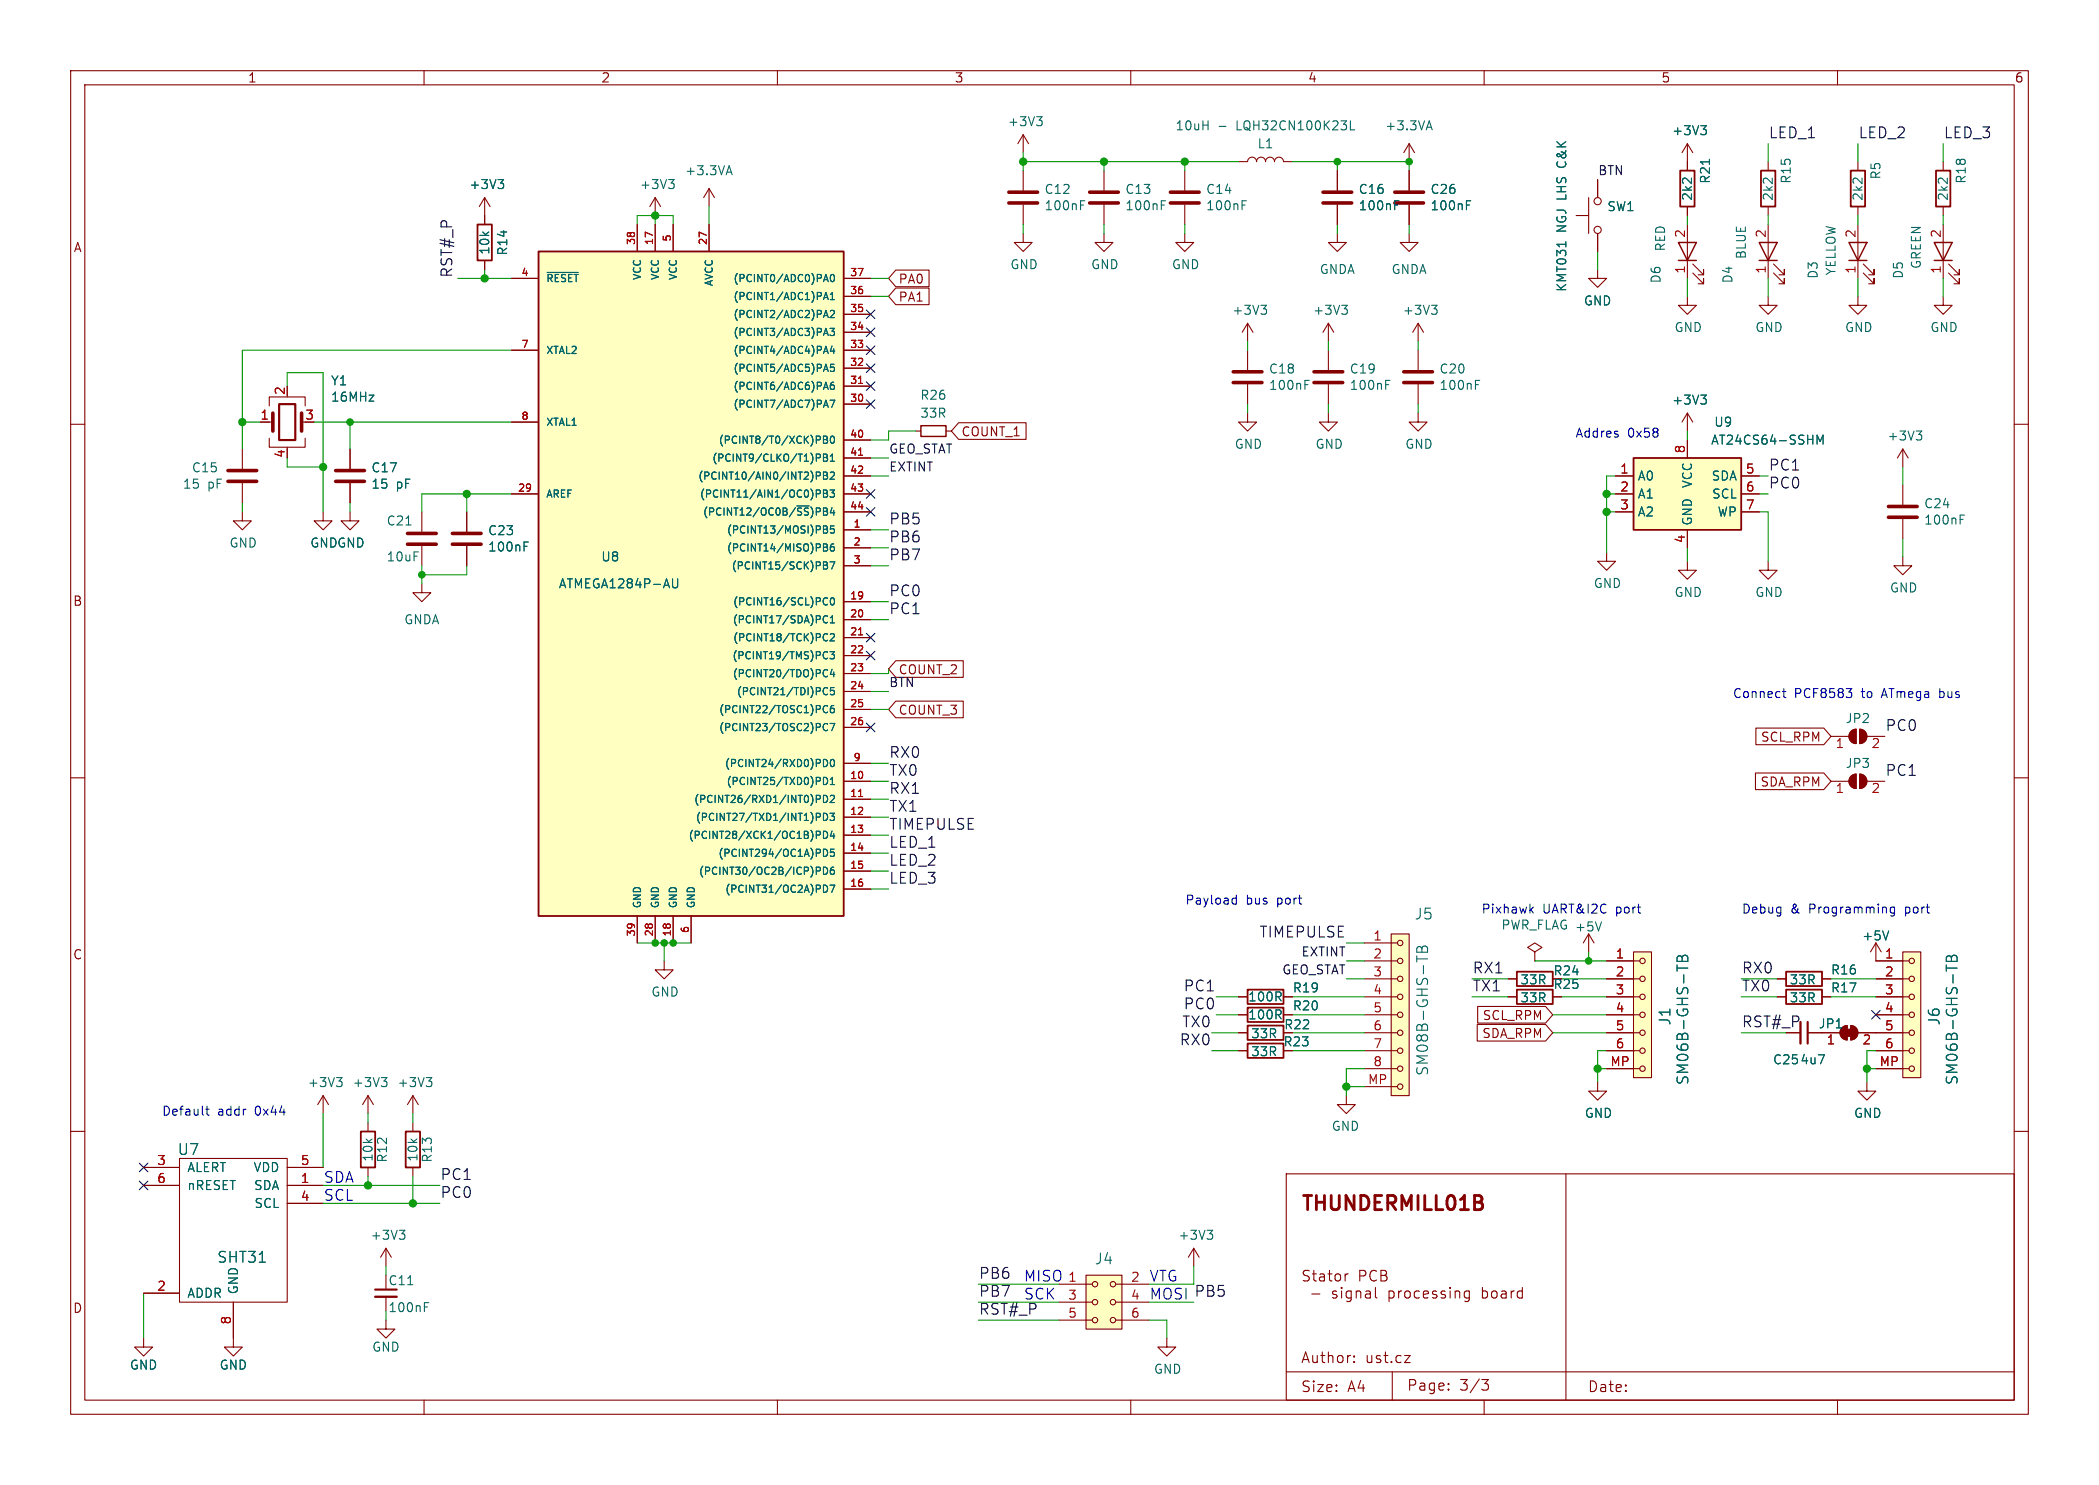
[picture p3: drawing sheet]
<svg xmlns="http://www.w3.org/2000/svg" width="297mm" height="210mm" viewBox="0 0 297 210" stroke-linecap="round" stroke-linejoin="round" font-family="sans-serif">
<g fill="none" stroke="#840000" stroke-width=".15">
<path d="M10 10h277v190h-277zM12 12h273v186h-273zM60 10v2M110 10v2M144.8 19.1l-.8 1.2M144.8 19.1v2.5M144.8 19.1l.7 1.2M160 10v2M210 10v2M260 10v2M68.6 27.9l-.8 1.3M68.6 27.9v3.9"/>
<path d="M68.6 36.8v1.3M68.6 27.9l.7 1.3M72.4 39.4h3.8M90.2 31.8v3.8M92.7 27.9l-.8 1.3M92.7 27.9v2.6M92.7 31.8v3.8M92.7 27.9l.8 1.3M95.2 31.8v3.8M100.3 26.7l-.7 1.2M100.3 26.7v2.5M100.3 31.8v3.8"/>
<path d="M100.3 26.7l.8 1.2M119.4 39.4h3.8M126.7 38.2h4.8v2.3h-4.8l-1-1.1zM144.8 33v1.3h1.2l-1.2 1.3-1.3-1.3h1.3M144.8 24.1v2.8M144.8 29v2.8M156.2 33v1.3h1.3l-1.3 1.3-1.3-1.3h1.3M156.2 24.1v2.8M156.2 29v2.8M167.6 33v1.3h1.3l-1.3 1.3-1.2-1.3h1.2M167.6 24.1v2.8M167.6 29v2.8"/>
<path d="M175.3 22.9h1.2a.64 .64 0 0 1 .7-.7 .64 .64 0 0 1 .6 .7 .64 .64 0 0 1 .6-.7 .64 .64 0 0 1 .7 .7 .64 .64 0 0 1 .6-.7 .64 .64 0 0 1 .6 .7 .64 .64 0 0 1 .7-.7 .64 .64 0 0 1 .6 .7h1.3M189.2 33v1.3h1.3l-1.3 1.3-1.2-1.3h1.2M189.2 24.1v2.8M189.2 29v2.8M199.4 33v1.3h1.3l-1.3 1.3-1.3-1.3h1.3M199.4 20.3l-.8 1.3M199.4 20.3v2.6M199.4 24.1v2.8M199.4 29v2.8M199.4 20.3l.8 1.3M223 30.5h1.8M224.8 27.9v5.1"/>
<path d="M226.1 38.1v1.3h1.2l-1.2 1.2-1.3-1.2h1.3M226.1 25.4v2.5M226.1 33v2.6M238.8 20.3v3.8M238.8 29.2v1.3M238.8 31.8v7.6M238.8 20.3l-.8 1.3M238.8 20.3l.7 1.3M239.5 38.6l1.5 1.5v-.7v.7h-.7M239.5 37.3l1.5 1.6v-.8v.8h-.7M250.2 22.9v1.2M250.2 29.2v1.3"/>
<path d="M250.2 31.8v7.6M251 38.6l1.5 1.5v-.7v.7h-.8M251 37.3l1.5 1.6v-.8v.8h-.8M262.9 22.9v1.2M262.9 29.2v1.3M262.9 31.8v7.6M263.7 38.6l1.5 1.5v-.7v.7h-.8M263.7 37.3l1.5 1.6v-.8v.8h-.8M275 22.9v1.2M275 29.2v1.3M275 31.8v7.6M275.7 38.6l1.5 1.5v-.7v.7h-.7"/>
<path d="M275.7 37.3l1.5 1.6v-.8v.8h-.7M10 60h2M36.8 59.7h1.8M38.1 57.4v-1.3h5.1v1.3M72.4 49.5h3.8M72.4 59.7h3.8M119.4 57.2h3.8M119.4 54.6h3.8M119.4 52.1h3.8M119.4 49.5h3.8M119.4 47h3.8M119.4 44.5h3.8"/>
<path d="M119.4 41.9h3.8M126.7 40.7h4.8v2.4h-4.8l-1-1.2zM135.6 59.8h9.6v2.3h-9.6l-1-1.1zM176.5 58.4v1.3h1.3l-1.3 1.3-1.2-1.3h1.2M176.5 45.7l-.7 1.3M176.5 45.7v2.6M176.5 49.5v2.8M176.5 54.4v2.8M176.5 45.7l.8 1.3M188 58.4v1.3h1.2l-1.2 1.3-1.3-1.3h1.3M188 45.7l-.8 1.3M188 45.7v2.6"/>
<path d="M188 49.5v2.8M188 54.4v2.8M188 45.7l.7 1.3M200.7 58.4v1.3h1.2l-1.2 1.3-1.3-1.3h1.3M200.7 45.7l-.8 1.3M200.7 45.7v2.6M200.7 49.5v2.8M200.7 54.4v2.8M200.7 45.7l.7 1.3M238.8 41.9v1.3h1.2l-1.2 1.3-1.3-1.3h1.3M238.8 58.4v2.6M238.8 58.4l-.8 1.3"/>
<path d="M238.8 58.4l.7 1.3M250.2 41.9v1.3h1.3l-1.3 1.3-1.3-1.3h1.3M262.9 41.9v1.3h1.3l-1.3 1.3-1.3-1.3h1.3M275 41.9v1.3h1.2l-1.2 1.3-1.3-1.3h1.3M285 60h2M34.3 72.4v1.3h1.3l-1.3 1.2-1.3-1.2h1.3M34.3 63.5v2.8M34.3 68.3v2.8M38.1 62v1.2h5.1v-1.2M40.6 63.2v.3M45.7 72.4v1.3h1.3l-1.3 1.2-1.3-1.2h1.3M49.5 72.4v1.3h1.3l-1.3 1.2-1.2-1.2h1.2"/>
<path d="M49.5 63.5v2.8M49.5 68.3v2.8M59.7 72.4v2.8M59.7 77.2v2.8M66 72.4v2.8M66 77.2v2.8M72.4 69.9h3.8M119.4 67.3h3.8M119.4 69.9h3.8M119.4 72.4h3.8M119.4 74.9h3.8M119.4 77.5h3.8"/>
<path d="M119.4 62.2h3.8M119.4 64.8h3.8M129.5 61h.8M133.9 61h.7M227.3 78.1v1.3h1.3l-1.3 1.2-1.2-1.2h1.2M228.6 67.3h2.5M228.6 69.9h2.5M228.6 72.4h2.5M238.8 79.4v1.2h1.2l-1.2 1.3-1.3-1.3h1.3M238.8 62.2v2.6M238.8 74.9v2.6M246.4 67.3h2.5"/>
<path d="M246.4 69.9h2.5M246.4 72.4h2.5M250.2 79.4v1.2h1.3l-1.3 1.3-1.3-1.3h1.3M269.2 78.7v1.3h1.3l-1.3 1.3-1.2-1.3h1.2M269.2 63.5v2.5M269.2 68.6v2.8M269.2 73.4v2.8M269.2 63.5l-.7 1.3M269.2 63.5l.8 1.3M59.7 82.6v1.2h1.3l-1.3 1.3-1.3-1.3h1.3M119.4 85.1h3.8M119.4 87.6h3.8"/>
<path d="M119.4 90.2h3.8M119.4 92.7h3.8M119.4 95.3h3.8M119.4 97.8h3.8M119.4 80h3.8M126.7 99.2h9.6v2.3h-9.6l-1-1.2zM126.7 93.4h9.6v2.4h-9.6l-1-1.2zM10 110h2M119.4 110.5h3.8M119.4 113h3.8M119.4 115.6h3.8M119.4 118.1h3.8"/>
<path d="M119.4 100.3h3.8M119.4 102.9h3.8M119.4 108h3.8M248.4 109.3h9.7l1 1.2-1 1.2h-9.7zM248.5 103h9.6l1 1.1-1 1.2h-9.6zM259.1 110.5h2.5M259.1 104.1h2.5M262 109.7l.6-.2v2a1.02 1.02 0 0 1-.9-.6 1.02 1.02 0 0 1 .3-1.2zM262 103.4l.6-.3v2.1a1.02 1.02 0 0 1-.9-.7 1.02 1.02 0 0 1 .3-1.1zM263.1 109.5a1.02 1.02 0 0 1 1.1 1 1.02 1.02 0 0 1-1.1 1zM263.1 103.1a1.02 1.02 0 0 1 1.1 1 1.02 1.02 0 0 1-1.1 1.1zM264.2 110.5h2.5"/>
<path d="M264.2 104.1h2.5M285 110h2M90.2 129.5v3.9M92.7 129.5v3.9M94 135.9v1.3h1.2l-1.2 1.2-1.3-1.2h1.3M95.2 129.5v3.9M97.8 129.5v3.9M119.4 120.7h3.8M119.4 123.2h3.8M119.4 125.7h3.8M193 138.4h4.7M193 135.9h4.7"/>
<path d="M193 133.4h4.7M196.8 132.1h2.6v22.8h-2.6zM213.4 138.4h1.2M217.2 134.6l1-.6-1-.6-1 .6 1 .6v1.3M217.2 135.9h.1M224.8 132.1l-.8 1.3M224.8 132.1v2.5M224.8 132.1l.8 1.3M227.3 138.4h4.7M227.3 135.9h4.7M231.1 134.6h2.6v17.8h-2.6zM251.5 138.4h1.2"/>
<path d="M257.8 138.4h1.3M265.4 138.4h4.7M265.4 133.4v2.5h4.7M265.4 133.4l-.7 1.2M265.4 133.4l.8 1.2M269.2 134.6h2.6v17.8h-2.6zM10 160h2M45.7 154.9l-.7 1.3M45.7 154.9v2.6M45.7 154.9l.8 1.3M52.1 154.9v2.6M52.1 158.8v1.2"/>
<path d="M52.1 154.9l-.8 1.3M52.1 154.9l.7 1.3M58.4 154.9l-.7 1.3M58.4 154.9v2.6M58.4 158.8v1.2M58.4 154.9l.8 1.3M175.3 141h1.2M175.3 148.6h1.2M175.3 146.1h1.2M175.3 143.5h1.2M181.6 141h1.3M181.6 143.5h1.3"/>
<path d="M190.5 154.9v1.3h-1.3l1.3 1.3 1.3-1.3h-1.3M193 141h4.7M193 153.7h4.7M193 151.1h4.7M193 148.6h4.7M193 146.1h4.7M193 143.5h4.7M209 144.9h9.7l1 1.2-1 1.1h-9.7zM209.1 142.3h9.6l1 1.2-1 1.2h-9.6zM213.4 141h1.2M219.7 141h1.3M226.1 153v1.3h1.2l-1.2 1.3-1.3-1.3h1.3"/>
<path d="M227.3 141h4.7M227.3 151.1h4.7M227.3 148.6h4.7M227.3 146.1h4.7M227.3 143.5h4.7M251.5 141h1.2M255.8 146.1h2M257.8 141h1.3M260.7 145.3l.7-.3v2.1a1.02 1.02 0 0 1-1-.7 1.02 1.02 0 0 1 .3-1.1zM261.9 145a1.02 1.02 0 0 1 1 1.1 1.02 1.02 0 0 1-1 1zM262.9 146.1h7.2M264.2 153v1.3h1.2l-1.2 1.3-1.3-1.3h1.3"/>
<path d="M265.4 141h4.7M265.4 151.1h4.7M265.4 148.6h4.7M265.4 143.5h4.7M285 160h2M20.3 167.6h5.1M20.3 165.1h5.1M25.4 163.8h15.2v20.4h-15.2zM40.6 167.6h5.1M40.6 165.1h5.1M40.6 170.2h5.1M52.1 165.1v1.3"/>
<path d="M54.6 176.5v2.6M54.6 176.5l-.8 1.3M54.6 176.5l.8 1.3M58.4 165.1v1.3M168.9 176.5l-.8 1.3M168.9 176.5v2.6M168.9 176.5l.8 1.3M182 166h103v32h-103zM185.3 179.7h-.3h-.5a.36 .36 0 0 0-.1 .4 .36 .36 0 0 0 .3 .3h.3M185.9 179.7v1.2M188.1 179.7v1.2M194.8 179.8a.6 .6 0 0 0-.8 0 .6 .6 0 0 0-.2 .7"/>
<path d="M221.6 166v32M20.3 189.2v1.3h1.3l-1.3 1.3-1.3-1.3h1.3M20.3 182.9h5.1M33 184.2v6.3h1.3l-1.3 1.3-1.3-1.3h1.3M54.6 186.7v1.3h1.3l-1.3 1.2-1.3-1.2h1.3M54.6 183.4v2M60 198v2M110 198v2M149.9 186.7h4.7M149.9 184.2h4.7M149.9 181.6h4.7M153.7 180.3h5v7.7h-5z"/>
<path d="M157.9 186.7h4.7M157.9 184.2h4.7M157.9 181.6h4.7M160 198v2M165.1 189.2v1.3h1.3l-1.3 1.3-1.3-1.3h1.3M182 194h103M185.7 180.2h.6M186.8 180.2h.1h.4l.1 1M187.9 180.2h.6M188.9 180.4a.41 .41 0 0 1 .4-.3 .41 .41 0 0 1 .4 .3M189.2 183.4l-.2 .2-.5-.1M189.8 182.6v1"/>
<path d="M190.3 180.2v1M190.8 180.2h-.3l-.2 .2M191.2 182.6h-.4l-.3 .3v.4l.1 .2 .2 .1 .4-.1M191.2 182.6v1.2a.41 .41 0 0 1-.7 .2M191.6 192.6h.1l-.1 .1M191.6 192.6h-.1l.1 .1M191.6 191.8v.1M191.6 192.6v.1M191.6 191.8h.1l-.1 .1M191.6 191.8h-.1l.1 .1M191.9 182.6v1M192.5 182.8v.8"/>
<path d="M193 180.4a.41 .41 0 0 0 .3-.4 .41 .41 0 0 0-.3-.3h-.6v1.5M193.2 183.4l.2 .2 .5-.1M193.9 182.8v.8M194.6 183.4l.2 .2M195.4 180.4h.5M195.9 180.4l.1-.1a.36 .36 0 0 0 .2-.4 .36 .36 0 0 0-.3-.2h-.5v1.5M195.9 180.4h.2M196.5 182.6v1.5M197 182.6l.3 .3v.4l-.3 .3-.5-.1M197 194v4M197.9 182.6v1M198.3 182.6h-.3l-.1 .3"/>
<path d="M198.7 191.7h.8l-.8 1h.8M198.8 182.7a.41 .41 0 0 1 .4-.1 .41 .41 0 0 1 .3 .3v.4a.41 .41 0 0 1-.3 .3 .41 .41 0 0 1-.4-.3zM200.8 182.6h-.4l-.3 .3v.4l.2 .2 .1 .1 .4-.1M201.9 182.6h-.3l-.2 .2 .1 .7 .4 .1M202.1 182.9l-.7 .2M205 196.5v.1M205 195.7v.1M207.9 183.8a.41 .41 0 0 1-.6 .2M209.7 195.1h.9l-.5 .6a.41 .41 0 0 1 .5 .3v.3l-.1 .2-.6 .1M209.8 182.1v1.5M209.8 183.5l.1 .1M209.9 182.6h-.1"/>
<path d="M210 198v2M260 198v2"/>
<circle cx="226.1" cy="28.4" r=".51"/>
<circle cx="226.1" cy="32.5" r=".51"/>
<circle cx="198.1" cy="133.4" r=".38"/>
<circle cx="198.1" cy="138.4" r=".38"/>
<circle cx="198.1" cy="135.9" r=".38"/>
<circle cx="232.4" cy="135.9" r=".38"/>
<circle cx="232.4" cy="138.4" r=".38"/>
<circle cx="270.5" cy="138.4" r=".38"/>
<circle cx="270.5" cy="135.9" r=".38"/>
<circle cx="198.1" cy="146.1" r=".38"/>
<circle cx="198.1" cy="141" r=".38"/>
<circle cx="198.1" cy="151.1" r=".38"/>
<circle cx="198.1" cy="143.5" r=".38"/>
<circle cx="198.1" cy="148.6" r=".38"/>
<circle cx="198.1" cy="153.7" r=".38"/>
<circle cx="232.4" cy="151.1" r=".38"/>
<circle cx="232.4" cy="148.6" r=".38"/>
<circle cx="232.4" cy="146.1" r=".38"/>
<circle cx="232.4" cy="141" r=".38"/>
<circle cx="232.4" cy="143.5" r=".38"/>
<circle cx="270.5" cy="146.1" r=".38"/>
<circle cx="270.5" cy="141" r=".38"/>
<circle cx="270.5" cy="151.1" r=".38"/>
<circle cx="270.5" cy="148.6" r=".38"/>
<circle cx="270.5" cy="143.5" r=".38"/>
<circle cx="154.9" cy="186.7" r=".38"/>
<circle cx="154.9" cy="181.6" r=".38"/>
<circle cx="154.9" cy="184.2" r=".38"/>
<circle cx="157.5" cy="186.7" r=".38"/>
<circle cx="157.5" cy="181.6" r=".38"/>
<circle cx="157.5" cy="184.2" r=".38"/>
</g>
<g fill="none" stroke="#006464" stroke-width=".15">
<path d="M146.7 16.5h.8l-.5 .5M147.2 17l.3 .2v.3l-.3 .3M172.5 17.9h1M191.1 17.1v1.3h.6M201.9 18h.6M202.2 17.1l.5 1.3M240.7 17.8h.7l-.4 .5M241.2 18.3l.2 .2v.3l-.2 .2M70.5 25.4h.8l-.5 .5M71 25.9l.3 .2v.3l-.3 .3M77.4 38.5h4.4M94.6 25.4h.8l-.4 .5"/>
<path d="M95.1 25.9l.3 .2v.3l-.3 .3M102.9 24.3h.6M103.2 23.4l.4 1.3M116.6 39.5h.5M116.9 38.8l.3 1M117.6 38.9l.1-.1a.54 .54 0 0 1 .4 .5 .54 .54 0 0 1-.4 .5 .68 .68 0 0 1-.1-.9zM152.9 29h.4M152.9 28.4h.6M164.3 29h.4M164.3 28.4h.6M175.8 29h.4M175.8 28.4h.6"/>
<path d="M197.3 29h.5M197.3 28.4h.6M207.5 29h.4M207.5 28.4h.6M221.6 34.2v.7M241.9 22.5v.8M116.5 42.4l.4-1 .3 1M116.6 57.3h.5M116.6 54.8h.5M116.6 52.2h.5M116.6 49.7h.5M116.6 47.2h.5"/>
<path d="M116.6 44.6h.5M116.6 42.1h.5M116.9 56.6l.3 1M116.9 54.1l.3 1M116.9 51.5l.3 1M116.9 49l.3 1M116.9 46.4l.3 1.1M116.9 43.9l.3 1M117.4 46.4h.7l-.4 .4 .3 .1v.5l-.1 .1-.5-.1M117.4 56.6h.7l-.4 1M117.5 44l.4-.1 .2 .3-.7 .7h.7M117.5 41.6l.3-.2v1"/>
<path d="M117.5 42.4h.6M117.7 48.9l-.2 .8h.6M118 54.1h-.3a.68 .68 0 0 0 0 1l.3-.1 .1-.4-.2-.2-.3 .1-.1 .1M118 49.3v.7M118 51.5h-.5v.5l.1-.1 .4 .1 .1 .1-.1 .3-.1 .1-.4-.1M178.4 43.2h.8l-.4 .5M179 43.7l.2 .2v.3l-.2 .2M184.6 54.4h.5M184.6 53.8h.6M189.9 43.2h.7l-.4 .5M190.4 43.7l.2 .2v.3l-.2 .2M196.1 54.4h.4"/>
<path d="M196.1 53.8h.6M202.6 43.2h.7l-.4 .5M203.1 43.7l.2 .2v.3l-.2 .2M208.8 54.4h.4M208.8 53.8h.6M240.7 55.9h.7l-.4 .5M241.2 56.4l.2 .2v.3l-.2 .2M57.4 74.2h.8M74.2 77.3h.4M74.2 76.7h.6M112.8 71.6h1.7M115.5 64.2h.4l.2 .2-.1 .3h-.5"/>
<path d="M115.5 66.8h.4l.2 .1-.1 .3-.5 .1M115.5 69.3h.4l.2 .2-.1 .3h-.5M116 61.7l.1 .2-.1 .3M116.5 61.7h.4l.2 .2-.2 .3 .2 .1v.2l-.2 .2h-.4zM116.5 64.2h.4l.2 .2-.2 .3 .2 .1v.2l-.2 .2h-.4zM116.5 66.8h.4l.2 .1-.2 .3 .2 .1v.3l-.2 .2h-.4zM116.5 69.3h.4l.2 .2-.2 .3 .2 .1v.2l-.2 .2h-.4zM116.5 74.4l.5 .1 .1 .2-.2 .2M116.5 76.9l.5 .1 .1 .2-.2 .2M116.5 79.5l.5 .1 .1 .1-.2 .2M116.5 74.9h.4M116.5 77.4h.4"/>
<path d="M116.5 79.9h.4M116.5 62.2h.4M116.5 64.7h.4M116.5 67.2h.4M116.5 69.8h.4M116.9 74.9l.2 .2v.2l-.6 .1M116.9 77.4l.2 .2v.2l-.6 .1M116.9 79.9l.2 .2v.3l-.6 .1M117.4 69.3h.7l-.4 .4 .3 .1v.4l-.1 .1-.5-.1M117.4 79.5h.7l-.4 1M117.5 66.9l.4-.1 .2 .2-.7 .8h.7M117.5 64.5l.3-.3v1"/>
<path d="M117.5 65.2h.6M117.6 61.7h.1a.54 .54 0 0 1 .4 .5 .54 .54 0 0 1-.4 .5 .68 .68 0 0 1-.1-1zM117.7 71.8l-.2 .7h.6M118 76.9l-.3 .1a.68 .68 0 0 0 0 .9l.3-.1 .1-.3-.2-.2-.3 .1-.1 .1M118 72.2v.7M118 74.4h-.5v.5l.1-.1h.4l.1 .2-.1 .3-.1 .1-.4-.1M257.1 62.8v-1.3l.4 .9 .5-.9v1.3M271.1 61h.8l-.4 .4M271.7 61.4l.2 .3v.3l-.2 .2M277.4 73.4h.4M277.4 72.8h.6M95.2 81.9v1l.2 .2h.4l.1-.2v-1"/>
<path d="M116.6 87.9l.2 .2 .3-.1M116.7 84.6l.2-.1 .2 .1M116.7 89.7l.2-.1 .2 .1M116.7 97.3l.2-.1 .2 .1M116.7 99.8h.2l.2 .1M116.8 92.2l.3 .1M116.8 94.7l.3 .1M117.1 85.5l-.2 .1-.2-.1M117.1 87.2l-.3-.1-.2 .1M117.1 90.5l-.2 .1h-.2M117.1 93.1l-.3 .1M117.1 95.6l-.3 .1"/>
<path d="M117.1 98.2l-.2 .1-.2-.1M117.4 92.2h.7l-.4 .3 .3 .1v.5l-.1 .1-.5-.1M117.5 89.7l.4-.1 .2 .3-.7 .7h.7M117.5 87.4l.3-.3v1M117.5 88.1h.6M117.6 84.6l.1-.1a.54 .54 0 0 1 .4 .5 .54 .54 0 0 1-.4 .6 .68 .68 0 0 1-.1-1zM117.7 94.6l-.2 .8h.6M118 99.8h-.3a.68 .68 0 0 0 0 1l.3-.1 .1-.3-.2-.2h-.3l-.1 .2M118 95v.7M118 97.2h-.5v.5l.1-.1 .4 .1 .1 .1-.1 .4-.1 .1-.4-.1M115.5 112.5h.4l.2 .2-.1 .3h-.5M115.5 115h.4l.2 .2-.1 .3h-.5"/>
<path d="M115.5 117.6h.4l.2 .1-.1 .3-.5 .1M116.5 107.4a.51 .51 0 0 1 .6 .5 .51 .51 0 0 1-.6 .5M116.5 109.9a.51 .51 0 0 1 .6 .5 .51 .51 0 0 1-.6 .6zM116.5 112.5a.51 .51 0 0 1 .6 .5 .51 .51 0 0 1-.6 .5zM116.5 115a.51 .51 0 0 1 .6 .5 .51 .51 0 0 1-.6 .5zM116.5 117.6a.51 .51 0 0 1 .6 .5 .51 .51 0 0 1-.6 .5zM116.7 102.4l.2-.1 .2 .1M117.1 100.7l-.2 .1-.2-.1M117.1 103.2l-.2 .1h-.2M117.4 115h.7l-.4 .4 .3 .1v.4l-.1 .1-.5-.1M117.4 102.3h.7l-.4 1M117.5 112.6l.4-.1 .2 .3-.7 .7h.7"/>
<path d="M117.5 111h.6M117.5 110.2l.3-.3v1.1M117.6 107.4h.1a.54 .54 0 0 1 .4 .5 .54 .54 0 0 1-.4 .5 .68 .68 0 0 1-.1-1zM117.7 117.5l-.2 .7h.6M118 117.9v.7M115.5 122.6h.4l.2 .2-.1 .3-.5 .1M116.5 120.1a.51 .51 0 0 1 .6 .5 .51 .51 0 0 1-.6 .5zM116.5 122.6a.51 .51 0 0 1 .6 .5 .51 .51 0 0 1-.6 .6zM116.5 125.2a.51 .51 0 0 1 .6 .5 .51 .51 0 0 1-.6 .5M117.4 125.2h.7l-.4 1M118 122.6l-.3 .1a.68 .68 0 0 0 0 1l.3-.1 .1-.4-.2-.2-.3 .1-.1 .1M118 120.1h-.5v.5l.1-.1h.4l.1 .2-.1 .3-.1 .1-.4-.1"/>
<path d="M200.5 135.2v.8M200.5 135.6h1.5M200.5 134a.36 .36 0 0 1 .4-.1 .36 .36 0 0 1 .3 .3 .41 .41 0 0 1 .4-.4 .41 .41 0 0 1 .4 .3v.6h-1.5zM201.2 134.2v.5M226.6 130.4l-.4 1.3M237.3 136.5v.8M237.3 136.9h1.5M237.4 135.3a.36 .36 0 0 1 .3-.1 .36 .36 0 0 1 .3 .3 .41 .41 0 0 1 .4-.4 .41 .41 0 0 1 .4 .3v.6h-1.5zM238 135.5v.5M267.2 131.7l-.4 1.2M275.4 136.9h1.5M275.4 136.5v.8"/>
<path d="M275.5 135.3a.36 .36 0 0 1 .3-.1 .36 .36 0 0 1 .3 .3 .41 .41 0 0 1 .4-.4 .41 .41 0 0 1 .4 .3v.6h-1.5zM276.1 135.5v.5M47.6 152.4h.8l-.4 .5M48.2 152.9l.2 .2v.3l-.2 .3M54 152.4h.7l-.4 .5M54.5 152.9l.2 .2v.3l-.2 .3M60.3 152.4h.8l-.4 .5M60.9 152.9l.2 .2v.3l-.2 .3M56.5 174h.8l-.4 .5M57 174.5l.3 .2v.3l-.3 .3M170.8 174h.8l-.4 .5M171.3 174.5l.3 .2v.3l-.3 .3"/>
<path d="M57.7 181.7h.7M60.1 184.8h.4M60.1 184.2h.6"/>
</g>
<g fill="none" stroke="#840000" stroke-width=".51">
<path d="M142.7 28.7h4.1M142.7 27.2h4.1M154.2 28.7h4M154.2 27.2h4M165.6 28.7h4.1M165.6 27.2h4.1M187.2 28.7h4.1M187.2 27.2h4.1M197.4 28.7h4M197.4 27.2h4M38.6 58.4v2.6M42.7 58.4v2.6"/>
<path d="M174.5 54.1h4.1M174.5 52.6h4.1M185.9 54.1h4.1M185.9 52.6h4.1M198.6 54.1h4.1M198.6 52.6h4.1M32.3 68.1h4M32.3 66.5h4M47.5 68.1h4.1M47.5 66.5h4.1M57.7 77h4M57.7 75.4h4"/>
<path d="M64 77h4.1M64 75.4h4.1M267.2 73.2h4.1M267.2 71.6h4.1"/>
</g>
<g fill="none" stroke="#840000" stroke-width=".25">
<path d="M67.6 31.8h2v5h-2zM76.2 35.6h43.2v93.9h-43.2zM237.7 24.1h2.1v5.1h-2.1zM249.2 24.1h2v5.1h-2zM261.9 24.1h2v5.1h-2zM273.9 24.1h2.1v5.1h-2.1zM231.1 64.8h15.3v10.1h-15.3zM176.5 140h5.1v2h-5.1zM214.6 140h5.1v2h-5.1zM214.6 137.4h5.1v2h-5.1zM252.7 140h5.1v2h-5.1zM252.7 137.4h5.1v2h-5.1z"/>
<path d="M176.5 142.5h5.1v2h-5.1zM176.5 147.6h5.1v2h-5.1zM176.5 145h5.1v2.1h-5.1zM51.1 160h2v5.1h-2zM57.4 160h2v5.1h-2z"/>
</g>
<path d="M254.8 144.5v3.1M53.1 183.4h3" fill="none" stroke="#840000" stroke-width=".33"/>
<path d="M39.5 57.2h2.3v5h-2.3zM255.8 144.5v3.1M53.1 182.4h3" fill="none" stroke="#840000" stroke-width=".3"/>
<path d="M237.5 34.3h2.5l-1.2 2.5zM237.5 36.8h2.5M248.9 34.3h2.6l-1.3 2.5zM248.9 36.8h2.6M261.6 34.3h2.6l-1.3 2.5zM261.6 36.8h2.6M273.7 34.3h2.5l-1.2 2.5zM273.7 36.8h2.5M130.3 60.2h3.6v1.5h-3.6z" fill="none" stroke="#840000" stroke-width=".2"/>
<g fill="#ffffc2" stroke="#ffffc2" stroke-width=".14">
<path d="M153.7 180.3h5v7.7h-5z"/>
<path d="M196.8 132.1h2.6v22.8h-2.6z"/>
<path d="M231.1 134.6h2.6v17.8h-2.6z"/>
<path d="M231.1 64.8h15.3v10.1h-15.3z"/>
<path d="M269.2 134.6h2.6v17.8h-2.6z"/>
<path d="M76.2 35.6h43.2v93.9h-43.2z"/>
</g>
<g fill="#840000" stroke="#840000" stroke-width=".15">
<path d="M262 109.7l.6-.2v2a1.02 1.02 0 0 1-.9-.6 1.02 1.02 0 0 1 .3-1.2z"/>
<path d="M263.1 109.5a1.02 1.02 0 0 1 1.1 1 1.02 1.02 0 0 1-1.1 1z"/>
<path d="M261.1 145.5h1v1.1h-1z"/>
<path d="M260.7 145.3l.7-.3v2.1a1.02 1.02 0 0 1-1-.7 1.02 1.02 0 0 1 .3-1.1z"/>
<path d="M261.9 145a1.02 1.02 0 0 1 1 1.1 1.02 1.02 0 0 1-1 1z"/>
<path d="M262 103.4l.6-.3v2.1a1.02 1.02 0 0 1-.9-.7 1.02 1.02 0 0 1 .3-1.1z"/>
<path d="M263.1 103.1a1.02 1.02 0 0 1 1.1 1 1.02 1.02 0 0 1-1.1 1.1z"/>
</g>
<path d="M121.5 54.2h.6M121.5 64.4h.6M121.5 89.8h.6M121.5 112.6h.6" fill="none" stroke="#a90000" stroke-width=".15"/>
<g fill="none" stroke="#0000c2" stroke-width=".15">
<path d="M252.2 97.8h.5M252.4 97.4v1.1l.1 .1h.2M261.2 97.4h.8l-.4 .5M261.9 97.9l.1 .2v.3l-.1 .2M174.5 127.8h.4M174.5 127.1h.4M174.9 126.6v1.3M216.6 128.6l.4 .5M217 128.3l-.5 .5M268.1 128.3v1l-.3 .2h-.3M268.1 128.3h-.4l-.2 .2v.4l.1 .2h.5M29.1 156.9h.5"/>
<path d="M29.3 156.4v1.1l.1 .1 .2 .1"/>
</g>
<g fill="none" stroke="#009600" stroke-width=".15">
<path d="M64.8 39.4h7.6M68.6 38.1v1.3M90.2 31.8v-1.3h5v1.3M92.7 30.5v1.3M100.3 29.2v2.6M123.2 39.4h2.5M144.8 21.6v2.5M144.8 31.8v1.2M144.8 22.9h30.5M156.2 22.9v1.2M156.2 31.8v1.2M167.6 22.9v1.2"/>
<path d="M167.6 31.8v1.2M182.9 22.9h16.5v1.2M189.2 22.9v1.2M189.2 31.8v1.2M199.4 31.8v1.2M226.1 35.6v2.5M238.8 30.5v1.3M238.8 39.4v2.5M250.2 20.3v2.6M250.2 30.5v1.3M250.2 39.4v2.5M262.9 20.3v2.6"/>
<path d="M262.9 30.5v1.3M262.9 39.4v2.5M275 20.3v2.6M275 30.5v1.3M275 39.4v2.5M34.3 59.7h2.5M40.6 54.6v-1.9h5.1v19.7M44.4 59.7h28M49.5 59.7v3.8M72.4 49.5h-38.1v14M123.2 41.9h2.5M176.5 48.3v1.2"/>
<path d="M176.5 57.2v1.2M188 48.3v1.2M188 57.2v1.2M200.7 48.3v1.2M200.7 57.2v1.2M34.3 71.1v1.3M40.6 64.8v1.2h5.1M49.5 71.1v1.3M66 69.9v2.5M72.4 69.9h-12.7v2.5M123.2 67.3h2.5M123.2 74.9h2.5"/>
<path d="M123.2 64.8h2.5M123.2 77.5h2.5M129.5 61h-3.8v1.2h-2.5M227.3 69.9h1.3M227.3 72.4h1.3M228.6 67.3h-1.3v10.8M238.8 61v1.2M238.8 77.5v1.9M248.9 69.9h1.3M248.9 72.4h1.3v7M248.9 67.3h1.3M269.2 66v2.6"/>
<path d="M269.2 76.2v2.5M59.7 80v2.6M66 80v1.3h-6.3M123.2 80h2.5M123.2 87.6h2.5M123.2 97.8h2.5M123.2 85.1h2.5M125.7 94.6v.7h-2.5M123.2 113h2.5M123.2 115.6h2.5M123.2 108h2.5M123.2 100.3h2.5"/>
<path d="M123.2 118.1h2.5M123.2 110.5h2.5M90.2 133.4h7.6M94 133.4v2.5M123.2 125.7h2.5M123.2 123.2h2.5M123.2 120.7h2.5M190.5 138.4h2.5M190.5 133.4h2.5M190.5 135.9h2.5M208.3 138.4h5.1M217.2 135.9h10.1"/>
<path d="M221 138.4h6.3M224.8 134.6v1.3M246.4 138.4h5.1M259.1 138.4h6.3M45.7 157.5v7.6M52.1 157.5v1.3M58.4 157.5v1.3M171.4 148.6h3.9M171.4 146.1h3.9M172.1 141h3.2M172.1 143.5h3.2M182.9 141h10.1"/>
<path d="M182.9 148.6h10.1M182.9 146.1h10.1M182.9 143.5h10.1M190.5 153.7h2.5M193 151.1h-2.5v3.8M208.3 141h5.1M219.7 146.1h7.6M219.7 143.5h7.6M221 141h6.3M226.1 151.1h1.2M227.3 148.6h-1.2v4.4M246.4 141h5.1"/>
<path d="M246.4 146.1h6.3M259.1 141h6.3M264.2 151.1h1.2M265.4 148.6h-1.2v4.4M45.7 167.6h16.5M45.7 170.2h16.5M52.1 166.4v1.2M54.6 179.1v1.2M58.4 166.4v3.8M168.9 179.1v2.5h-6.3M20.3 182.9v6.3M54.6 185.4v1.3"/>
<path d="M138.4 186.7h11.5M138.4 184.2h11.5M138.4 181.6h11.5M162.6 186.7h2.5v2.5M162.6 184.2h6.3"/>
</g>
<g fill="none" stroke="#000084" stroke-width=".15">
<path d="M122.6 46.4l1.2 1.2M122.6 43.8l1.2 1.3M122.6 56.5l1.2 1.3M122.6 54l1.2 1.2M122.6 51.5l1.2 1.2M122.6 48.9l1.2 1.2M123.8 46.4l-1.2 1.2M123.8 43.8l-1.2 1.3M123.8 56.5l-1.2 1.3M123.8 54l-1.2 1.2M123.8 51.5l-1.2 1.2M123.8 48.9l-1.2 1.2"/>
<path d="M122.6 71.8l1.2 1.2M122.6 69.2l1.2 1.3M123.8 71.8l-1.2 1.2M123.8 69.2l-1.2 1.3M122.6 89.6l1.2 1.2M122.6 92.1l1.2 1.2M123.8 89.6l-1.2 1.2M123.8 92.1l-1.2 1.2M122.6 102.3l1.2 1.2M123.8 102.3l-1.2 1.2M264.8 142.9l1.2 1.2M266 142.9l-1.2 1.2"/>
<path d="M19.7 164.5l1.2 1.2M19.7 167l1.2 1.2M20.9 164.5l-1.2 1.2M20.9 167l-1.2 1.2"/>
</g>
<g fill="#009600" stroke="#009600" stroke-width=".15">
<circle cx="92.7" cy="30.5" r=".51"/>
<circle cx="68.6" cy="39.4" r=".51"/>
<circle cx="66" cy="69.9" r=".51"/>
<circle cx="34.3" cy="59.7" r=".51"/>
<circle cx="49.5" cy="59.7" r=".46"/>
<circle cx="45.7" cy="66" r=".51"/>
<circle cx="59.7" cy="81.3" r=".46"/>
<circle cx="94" cy="133.4" r=".46"/>
<circle cx="92.7" cy="133.4" r=".46"/>
<circle cx="52.1" cy="167.6" r=".51"/>
<circle cx="58.4" cy="170.2" r=".51"/>
<circle cx="95.2" cy="133.4" r=".46"/>
<circle cx="144.8" cy="22.9" r=".51"/>
<circle cx="156.2" cy="22.9" r=".51"/>
<circle cx="167.6" cy="22.9" r=".51"/>
<circle cx="189.2" cy="22.9" r=".46"/>
<circle cx="199.4" cy="22.9" r=".46"/>
<circle cx="227.3" cy="69.9" r=".51"/>
<circle cx="227.3" cy="72.4" r=".51"/>
<circle cx="264.2" cy="151.1" r=".51"/>
<circle cx="190.5" cy="153.7" r=".51"/>
<circle cx="224.8" cy="135.9" r=".46"/>
<circle cx="226.1" cy="151.1" r=".51"/>
</g>
<text font-size="2.8" fill="#840000" x="184" y="171.8">THUNDERMILL01B</text>
<g font-size="2.1" fill="#0f0f0f">
<text x="250.2" y="19.7">LED_1</text>
<text x="262.9" y="19.7">LED_2</text>
<text x="275" y="19.7">LED_3</text>
<text x="64.1" y="39.4" transform="rotate(-90 64.1 39.4)">RST#_P</text>
<text x="250.2" y="66.7">PC1</text>
<text x="250.2" y="69.2">PC0</text>
<text x="125.7" y="74.3">PB5</text>
<text x="125.7" y="76.8">PB6</text>
<text x="125.7" y="79.4">PB7</text>
<text x="125.7" y="87">PC1</text>
<text x="125.7" y="84.4">PC0</text>
<text x="125.7" y="107.3">RX0</text>
<text x="266.7" y="103.5">PC0</text>
<text x="125.7" y="109.8">TX0</text>
<text x="125.7" y="112.4">RX1</text>
<text x="266.7" y="109.8">PC1</text>
<text x="125.7" y="117.5">TIMEPULSE</text>
<text x="125.7" y="114.9">TX1</text>
<text x="125.7" y="120">LED_1</text>
<text x="125.7" y="122.5">LED_2</text>
<text x="125.7" y="125.1">LED_3</text>
<text x="178.2" y="132.7">TIMEPULSE</text>
<text x="208.3" y="137.8">RX1</text>
<text x="246.4" y="137.8">RX0</text>
<text x="167.4" y="142.9">PC0</text>
<text x="167.4" y="140.3">PC1</text>
<text x="208.3" y="140.3">TX1</text>
<text x="246.4" y="140.3">TX0</text>
<text x="166.9" y="147.9">RX0</text>
<text x="167.2" y="145.4">TX0</text>
<text x="62.2" y="167">PC1</text>
<text x="62.2" y="169.5">PC0</text>
<text x="138.4" y="183.5">PB7</text>
<text x="138.4" y="181">PB6</text>
<text x="138.4" y="186">RST#_P</text>
</g>
<g font-size="2.1" fill="#006464">
<text x="200.1" y="130.2">J5</text>
<text x="236.6" y="145.1" transform="rotate(-90 236.6 145.1)">J1</text>
<text x="274.7" y="145.1" transform="rotate(-90 274.7 145.1)">J6</text>
<text x="202.3" y="152.2" transform="rotate(-90 202.3 152.2)">SM08B-GHS-TB</text>
<text x="239.1" y="153.5" transform="rotate(-90 239.1 153.5)">SM06B-GHS-TB</text>
<text x="277.2" y="153.5" transform="rotate(-90 277.2 153.5)">SM06B-GHS-TB</text>
<text x="25.1" y="163.6">U7</text>
<text x="30.7" y="178.8">SHT31</text>
<text x="154.8" y="179">J4</text>
</g>
<g font-size="2.1" fill="#840000">
<text x="246.4" y="145.4">RST#_P</text>
<text x="184" y="182.7">Stator</text>
<text x="192.1" y="182.7">PCB</text>
<text x="202.3" y="182.7">signal</text>
<text x="210.4" y="182.7">processing</text>
<text x="184" y="193">Author:</text>
<text x="184" y="197.1">Size:</text>
<text x="190.7" y="197.1">A4</text>
<text x="193.2" y="193">ust.cz</text>
<text x="199" y="196.9">Page:</text>
<text x="206.5" y="196.9">3/3</text>
<text x="224.6" y="197.1">Date:</text>
</g>
<g font-size="2.1" fill="#0000c2">
<text x="45.7" y="167.4">SDA</text>
<text x="45.7" y="169.9">SCL</text>
<text x="144.8" y="183.9">SCK</text>
<text x="144.8" y="181.4">MISO</text>
<text x="162.6" y="183.9">MOSI PB5</text>
<text x="162.6" y="181.4">VTG</text>
</g>
<g font-size="1.8" fill="#840000">
<text x="35" y="11.9">1</text>
<text x="85" y="11.9">2</text>
<text x="135" y="11.9">3</text>
<text x="185" y="11.9">4</text>
<text x="235" y="11.9">5</text>
<text x="285" y="11.9">6</text>
<text x="10.3" y="35.9">A</text>
<text x="127.1" y="40.3">PA0</text>
<text x="127.1" y="42.9">PA1</text>
<text x="136" y="61.9">COUNT_1</text>
<text x="10.3" y="85.9">B</text>
<text x="127.1" y="95.6">COUNT_2</text>
<text x="127.1" y="101.3">COUNT_3</text>
<text x="249.1" y="105.1">SCL_RPM</text>
<text x="249" y="111.4">SDA_RPM</text>
<text x="10.3" y="135.9">C</text>
<text x="181.5" y="148.2">R23</text>
<text x="181.6" y="145.8">R22</text>
<text x="209.6" y="147">SDA_RPM</text>
<text x="209.7" y="144.5">SCL_RPM</text>
<text x="257.3" y="145.6">JP1</text>
<text x="10.3" y="185.9">D</text>
</g>
<g font-size="1.8" fill="#006464">
<text x="142.5" y="18.1">+3V3</text>
<text x="166.2" y="18.6">10uH</text>
<text x="175.1" y="18.6">LQH32CN100K23L</text>
<text x="177.8" y="21.2">L1</text>
<text x="195.9" y="18.6">+3.3VA</text>
<text x="221.8" y="23.4" transform="rotate(-90 221.8 23.4)">C&amp;K</text>
<text x="236.5" y="19.3">+3V3</text>
<text x="66.3" y="26.9">+3V3</text>
<text x="90.4" y="26.9">+3V3</text>
<text x="96.8" y="25">+3.3VA</text>
<text x="147.7" y="29.9">100nF</text>
<text x="147.7" y="27.6">C12</text>
<text x="159.1" y="29.9">100nF</text>
<text x="159.1" y="27.6">C13</text>
<text x="170.6" y="29.9">100nF</text>
<text x="170.6" y="27.6">C14</text>
<text x="192.2" y="29.9">100nF</text>
<text x="192.2" y="27.6">C16</text>
<text x="202.3" y="29.9">100nF</text>
<text x="202.3" y="27.6">C26</text>
<text x="239.6" y="28.5" transform="rotate(-90 239.6 28.5)">2k2</text>
<text x="242.2" y="26.1" transform="rotate(-90 242.2 26.1)">R21</text>
<text x="251.1" y="28.5" transform="rotate(-90 251.1 28.5)">2k2</text>
<text x="253.6" y="26.1" transform="rotate(-90 253.6 26.1)">R15</text>
<text x="263.8" y="28.5" transform="rotate(-90 263.8 28.5)">2k2</text>
<text x="266.3" y="25.5" transform="rotate(-90 266.3 25.5)">R5</text>
<text x="275.8" y="28.5" transform="rotate(-90 275.8 28.5)">2k2</text>
<text x="278.4" y="26.1" transform="rotate(-90 278.4 26.1)">R18</text>
<text x="221.8" y="32.9" transform="rotate(-90 221.8 32.9)">NGJ LHS</text>
<text x="227.3" y="30.1">SW1</text>
<text x="235.8" y="35.7" transform="rotate(-90 235.8 35.7)">RED</text>
<text x="69.4" y="36.1" transform="rotate(-90 69.4 36.1)">10k</text>
<text x="72" y="36.2" transform="rotate(-90 72 36.2)">R14</text>
<text x="142.9" y="38.3">GND</text>
<text x="154.3" y="38.3">GND</text>
<text x="165.7" y="38.3">GND</text>
<text x="186.6" y="39">GNDA</text>
<text x="196.8" y="39">GNDA</text>
<text x="221.8" y="41.4" transform="rotate(-90 221.8 41.4)">KMT031</text>
<text x="235.2" y="40.2" transform="rotate(-90 235.2 40.2)">D6</text>
<text x="245.3" y="40.2" transform="rotate(-90 245.3 40.2)">D4</text>
<text x="247.2" y="36.7" transform="rotate(-90 247.2 36.7)">BLUE</text>
<text x="257.4" y="39.5" transform="rotate(-90 257.4 39.5)">D3</text>
<text x="259.9" y="39" transform="rotate(-90 259.9 39)">YELLOW</text>
<text x="269.5" y="39.5" transform="rotate(-90 269.5 39.5)">D5</text>
<text x="272" y="38.1" transform="rotate(-90 272 38.1)">GREEN</text>
<text x="174.3" y="44.7">+3V3</text>
<text x="185.7" y="44.7">+3V3</text>
<text x="198.4" y="44.7">+3V3</text>
<text x="224" y="43.4">GND</text>
<text x="236.9" y="47.2">GND</text>
<text x="248.3" y="47.2">GND</text>
<text x="261" y="47.2">GND</text>
<text x="273" y="47.2">GND</text>
<text x="179.5" y="53">C18</text>
<text x="190.9" y="53">C19</text>
<text x="203.6" y="53">C20</text>
<text x="46.7" y="54.7">Y1</text>
<text x="46.7" y="57">16MHz</text>
<text x="130.1" y="56.7">R26</text>
<text x="130.1" y="59.3">33R</text>
<text x="179.5" y="55.3">100nF</text>
<text x="190.9" y="55.3">100nF</text>
<text x="203.6" y="55.3">100nF</text>
<text x="236.5" y="57.4">+3V3</text>
<text x="174.6" y="63.7">GND</text>
<text x="186.1" y="63.7">GND</text>
<text x="198.8" y="63.7">GND</text>
<text x="242" y="63.1">AT24CS64-SSHM</text>
<text x="242.5" y="60.6">U9</text>
<text x="267" y="62.5">+3V3</text>
<text x="25.8" y="69.3">15</text>
<text x="27.1" y="67">C15</text>
<text x="29.4" y="69.3">pF</text>
<text x="52.5" y="67">C17</text>
<text x="52.5" y="69.3">15</text>
<text x="56.1" y="69.3">pF</text>
<text x="231.6" y="68.2">A0</text>
<text x="231.6" y="70.7">A1</text>
<text x="239.6" y="69.1" transform="rotate(-90 239.6 69.1)">VCC</text>
<text x="242.1" y="68.2">SDA</text>
<text x="242.2" y="70.7">SCL</text>
<text x="32.4" y="77.6">GND</text>
<text x="43.8" y="77.6">GNDGND</text>
<text x="54.6" y="74.5">C21</text>
<text x="69" y="75.9">C23</text>
<text x="231.6" y="73.3">A2</text>
<text x="239.6" y="74.4" transform="rotate(-90 239.6 74.4)">GND</text>
<text x="242.9" y="73.3">WP</text>
<text x="272.2" y="72.1">C24</text>
<text x="272.2" y="74.4">100nF</text>
<text x="54.6" y="79.6">10uF</text>
<text x="69" y="78.2">100nF</text>
<text x="79" y="83.4">ATMEGA1284P-AU</text>
<text x="85" y="79.6">U8</text>
<text x="225.4" y="83.4">GND</text>
<text x="267.3" y="84">GND</text>
<text x="57.1" y="88.5">GNDA</text>
<text x="236.9" y="84.6">GND</text>
<text x="248.3" y="84.6">GND</text>
<text x="261.1" y="102.5">JP2</text>
<text x="261.1" y="108.8">JP3</text>
<text x="212.4" y="131.7">PWR_FLAG +5V</text>
<text x="263.4" y="133.2">+5V</text>
<text x="92.1" y="141.1">GND</text>
<text x="176.5" y="141.8">100R</text>
<text x="182.8" y="143.1">R20</text>
<text x="182.8" y="140.6">R19</text>
<text x="215" y="142">33R</text>
<text x="215" y="139.4">33R</text>
<text x="219.7" y="140.1">R25</text>
<text x="219.7" y="138.2">R24</text>
<text x="253.1" y="142">33R</text>
<text x="253.1" y="139.4">33R</text>
<text x="259" y="140.6">R17</text>
<text x="259" y="138">R16</text>
<text x="176.5" y="144.4">100R</text>
<text x="176.9" y="149.6">33R</text>
<text x="176.9" y="147">33R</text>
<text x="43.5" y="153.9">+3V3</text>
<text x="49.8" y="153.9">+3V3</text>
<text x="56.2" y="153.9">+3V3</text>
<text x="250.8" y="150.7">C25</text>
<text x="254.7" y="150.7">4u7</text>
<text x="188.3" y="160.1">GND</text>
<text x="224.2" y="158.3">GND</text>
<text x="262.2" y="158.3">GND</text>
<text x="26.4" y="166">ALERT</text>
<text x="35.8" y="166">VDD</text>
<text x="52.9" y="164.4" transform="rotate(-90 52.9 164.4)">10k</text>
<text x="55" y="164.5" transform="rotate(-90 55 164.5)">R12</text>
<text x="59.3" y="164.4" transform="rotate(-90 59.3 164.4)">10k</text>
<text x="61.3" y="164.5" transform="rotate(-90 61.3 164.5)">R13</text>
<text x="26.4" y="168.5">nRESET</text>
<text x="35.9" y="168.5">SDA</text>
<text x="35.9" y="171">SCL</text>
<text x="52.3" y="175.5">+3V3</text>
<text x="166.6" y="175.5">+3V3</text>
<text x="26.4" y="183.7">ADDR</text>
<text x="33.9" y="183.1" transform="rotate(-90 33.9 183.1)">GND</text>
<text x="54.9" y="185.8">100nF</text>
<text x="54.9" y="182">C11</text>
<text x="52.6" y="191.4">GND</text>
<text x="18.3" y="193.9">GND</text>
<text x="31" y="193.9">GND</text>
<text x="163.2" y="194.5">GND</text>
</g>
<g font-size="1.8" fill="#0f0f0f">
<text x="226.1" y="24.9">BTN</text>
<text x="125.7" y="64.2">GEO_STAT</text>
<text x="125.7" y="66.8">EXTINT</text>
<text x="125.7" y="97.3">BTN</text>
<text x="181.3" y="137.9">GEO_STAT</text>
<text x="184.1" y="135.4">EXTINT</text>
</g>
<g font-size="1.8" fill="#a90000">
<text x="238.5" y="33.7" transform="rotate(-90 238.5 33.7)">2</text>
<text x="249.9" y="33.7" transform="rotate(-90 249.9 33.7)">2</text>
<text x="262.6" y="33.7" transform="rotate(-90 262.6 33.7)">2</text>
<text x="274.7" y="33.7" transform="rotate(-90 274.7 33.7)">2</text>
<text x="238.5" y="38.8" transform="rotate(-90 238.5 38.8)">1</text>
<text x="249.9" y="38.8" transform="rotate(-90 249.9 38.8)">1</text>
<text x="262.6" y="38.8" transform="rotate(-90 262.6 38.8)">1</text>
<text x="274.7" y="38.8" transform="rotate(-90 274.7 38.8)">1</text>
<text x="36.8" y="59.4">1</text>
<text x="40.4" y="56" transform="rotate(-90 40.4 56)">2</text>
<text x="43.1" y="59.4">3</text>
<text x="40.4" y="64.8" transform="rotate(-90 40.4 64.8)">4</text>
<text x="238.5" y="64.2" transform="rotate(-90 238.5 64.2)">8</text>
<text x="229.2" y="67.1">1</text>
<text x="229.2" y="69.6">2</text>
<text x="246.9" y="67.1">5</text>
<text x="246.9" y="69.6">6</text>
<text x="229.2" y="72.1">3</text>
<text x="238.5" y="76.9" transform="rotate(-90 238.5 76.9)">4</text>
<text x="246.9" y="72.1">7</text>
<text x="259.6" y="106.1">1</text>
<text x="264.7" y="106.1">2</text>
<text x="259.6" y="112.5">1</text>
<text x="264.7" y="112.5">2</text>
<text x="194.2" y="133.1">1</text>
<text x="194.2" y="135.6">2</text>
<text x="228.5" y="135.6">1</text>
<text x="266.6" y="135.6">1</text>
<text x="194.2" y="138.2">3</text>
<text x="194.2" y="140.7">4</text>
<text x="194.2" y="143.3">5</text>
<text x="228.5" y="138.2">2</text>
<text x="228.5" y="140.7">3</text>
<text x="228.5" y="143.3">4</text>
<text x="266.6" y="138.2">2</text>
<text x="266.6" y="140.7">3</text>
<text x="266.6" y="143.3">4</text>
<text x="194.2" y="145.8">6</text>
<text x="194.2" y="148.3">7</text>
<text x="228.5" y="145.8">5</text>
<text x="228.5" y="148.3">6</text>
<text x="258.4" y="148">1</text>
<text x="263.5" y="148">2</text>
<text x="266.6" y="145.8">5</text>
<text x="266.6" y="148.3">6</text>
<text x="193.5" y="153.4">MP</text>
<text x="194.2" y="150.9">8</text>
<text x="227.8" y="150.9">MP</text>
<text x="265.9" y="150.9">MP</text>
<text x="22.2" y="164.8">3</text>
<text x="22.2" y="167.4">6</text>
<text x="42.5" y="167.4">1</text>
<text x="42.5" y="164.8">5</text>
<text x="42.5" y="169.9">4</text>
<text x="22.2" y="182.6">2</text>
<text x="151.1" y="181.4">1</text>
<text x="151.1" y="183.9">3</text>
<text x="159.9" y="181.4">2</text>
<text x="159.9" y="183.9">4</text>
<text x="32.8" y="187.4" transform="rotate(-90 32.8 187.4)">8</text>
<text x="151.1" y="186.4">5</text>
<text x="159.9" y="186.4">6</text>
</g>
<g font-size="1.8" fill="#0000c2">
<text x="222.8" y="62">Addres</text>
<text x="230.3" y="62">0x58</text>
<text x="245.1" y="98.8">Connect</text>
<text x="253.9" y="98.8">PCF8583</text>
<text x="263.5" y="98.8">to</text>
<text x="266.6" y="98.8">ATmega</text>
<text x="274.9" y="98.8">bus</text>
<text x="167.6" y="128">Payload</text>
<text x="176.3" y="128">bus</text>
<text x="180.8" y="128">port</text>
<text x="209.5" y="129.3">Pixhawk</text>
<text x="218.3" y="129.3">UART&amp;I2C</text>
<text x="228.8" y="129.3">port</text>
<text x="246.4" y="129.3">Debug</text>
<text x="253.4" y="129.3">&amp;</text>
<text x="256.1" y="129.3">Programming</text>
<text x="269.8" y="129.3">port</text>
<text x="22.8" y="157.9">Default</text>
<text x="30.8" y="157.9">addr</text>
<text x="36.2" y="157.9">0x44</text>
</g>
<g font-size="1.4" fill="#a90000">
<text x="89.9" y="34.7" transform="rotate(-90 89.9 34.7)">38</text>
<text x="92.5" y="34.7" transform="rotate(-90 92.5 34.7)">17</text>
<text x="95" y="34.3" transform="rotate(-90 95 34.3)">5</text>
<text x="100.1" y="34.7" transform="rotate(-90 100.1 34.7)">27</text>
<text x="73.7" y="39.1">4</text>
<text x="120.2" y="41.7">36</text>
<text x="120.2" y="39.1">37</text>
<text x="120.2" y="46.7">34</text>
<text x="120.2" y="44.2">35</text>
<text x="73.7" y="49.3">7</text>
<text x="120.2" y="51.8">32</text>
<text x="120.2" y="49.3">33</text>
<text x="73.7" y="59.4">8</text>
<text x="120.2" y="56.9">30</text>
<text x="120.2" y="54.4">31</text>
<text x="120.2" y="62">40</text>
<text x="120.2" y="64.5">41</text>
<text x="73.2" y="69.6">29</text>
<text x="120.2" y="67.1">42</text>
<text x="120.2" y="69.6">43</text>
<text x="120.2" y="72.1">44</text>
<text x="120.7" y="74.7">1</text>
<text x="120.7" y="77.2">2</text>
<text x="120.7" y="79.8">3</text>
<text x="120.2" y="84.8">19</text>
<text x="120.2" y="87.4">20</text>
<text x="120.2" y="89.9">21</text>
<text x="120.2" y="92.5">22</text>
<text x="120.2" y="95">23</text>
<text x="120.2" y="97.5">24</text>
<text x="120.2" y="100.1">25</text>
<text x="120.2" y="102.6">26</text>
<text x="120.7" y="107.7">9</text>
<text x="120.2" y="110.2">10</text>
<text x="120.2" y="112.8">11</text>
<text x="120.2" y="115.3">12</text>
<text x="120.2" y="117.9">13</text>
<text x="120.2" y="120.4">14</text>
<text x="120.2" y="122.9">15</text>
<text x="120.2" y="125.5">16</text>
<text x="89.9" y="132.5" transform="rotate(-90 89.9 132.5)">39</text>
<text x="92.5" y="132.5" transform="rotate(-90 92.5 132.5)">28</text>
<text x="95" y="132.5" transform="rotate(-90 95 132.5)">18</text>
<text x="97.5" y="132.1" transform="rotate(-90 97.5 132.1)">6</text>
</g>
<g font-size="1.4" fill="#006464">
<text x="77.2" y="40.1">~{RESET}</text>
<text x="90.9" y="39.7" transform="rotate(-90 90.9 39.7)">VCC</text>
<text x="93.4" y="39.7" transform="rotate(-90 93.4 39.7)">VCC</text>
<text x="96" y="39.7" transform="rotate(-90 96 39.7)">VCC</text>
<text x="101.1" y="40.6" transform="rotate(-90 101.1 40.6)">AVCC</text>
<text x="103.6" y="40.1">(PCINT0/ADC0)PA0</text>
<text x="103.6" y="47.7">(PCINT3/ADC3)PA3</text>
<text x="103.6" y="45.2">(PCINT2/ADC2)PA2</text>
<text x="103.6" y="42.6">(PCINT1/ADC1)PA1</text>
<text x="77.2" y="50.3">XTAL2</text>
<text x="103.6" y="52.8">(PCINT5/ADC5)PA5</text>
<text x="103.6" y="50.3">(PCINT4/ADC4)PA4</text>
<text x="103.6" y="57.9">(PCINT7/ADC7)PA7</text>
<text x="103.6" y="55.3">(PCINT6/ADC6)PA6</text>
<text x="77.2" y="60.4">XTAL1</text>
<text x="100.6" y="65.5">(PCINT9/CLKO/T1)PB1</text>
<text x="101.6" y="63">(PCINT8/T0/XCK)PB0</text>
<text x="77.2" y="70.6">AREF</text>
<text x="98.7" y="68">(PCINT10/AIN0/INT2)PB2</text>
<text x="98.9" y="70.6">(PCINT11/AIN1/OC0)PB3</text>
<text x="99.3" y="73.1">(PCINT12/OC0B/~{SS})PB4</text>
<text x="102.7" y="75.7">(PCINT13/MOSI)PB5</text>
<text x="102.7" y="78.2">(PCINT14/MISO)PB6</text>
<text x="103.4" y="80.7">(PCINT15/SCK)PB7</text>
<text x="103.5" y="88.4">(PCINT17/SDA)PC1</text>
<text x="103.6" y="85.8">(PCINT16/SCL)PC0</text>
<text x="103.5" y="93.4">(PCINT19/TMS)PC3</text>
<text x="103.5" y="96">(PCINT20/TDO)PC4</text>
<text x="103.6" y="90.9">(PCINT18/TCK)PC2</text>
<text x="101.6" y="101.1">(PCINT22/TOSC1)PC6</text>
<text x="104.1" y="98.5">(PCINT21/TDI)PC5</text>
<text x="101.6" y="103.6">(PCINT23/TOSC2)PC7</text>
<text x="98.1" y="113.8">(PCINT26/RXD1/INT0)PD2</text>
<text x="102.4" y="108.7">(PCINT24/RXD0)PD0</text>
<text x="102.7" y="111.2">(PCINT25/TXD0)PD1</text>
<text x="97.3" y="118.8">(PCINT28/XCK1/OC1B)PD4</text>
<text x="98.3" y="116.3">(PCINT27/TXD1/INT1)PD3</text>
<text x="98.8" y="123.9">(PCINT30/OC2B/ICP)PD6</text>
<text x="101.5" y="121.4">(PCINT294/OC1A)PD5</text>
<text x="90.9" y="128.5" transform="rotate(-90 90.9 128.5)">GND</text>
<text x="93.4" y="128.5" transform="rotate(-90 93.4 128.5)">GND</text>
<text x="96" y="128.5" transform="rotate(-90 96 128.5)">GND</text>
<text x="98.5" y="128.5" transform="rotate(-90 98.5 128.5)">GND</text>
<text x="102.5" y="126.5">(PCINT31/OC2A)PD7</text>
</g>
</svg>
